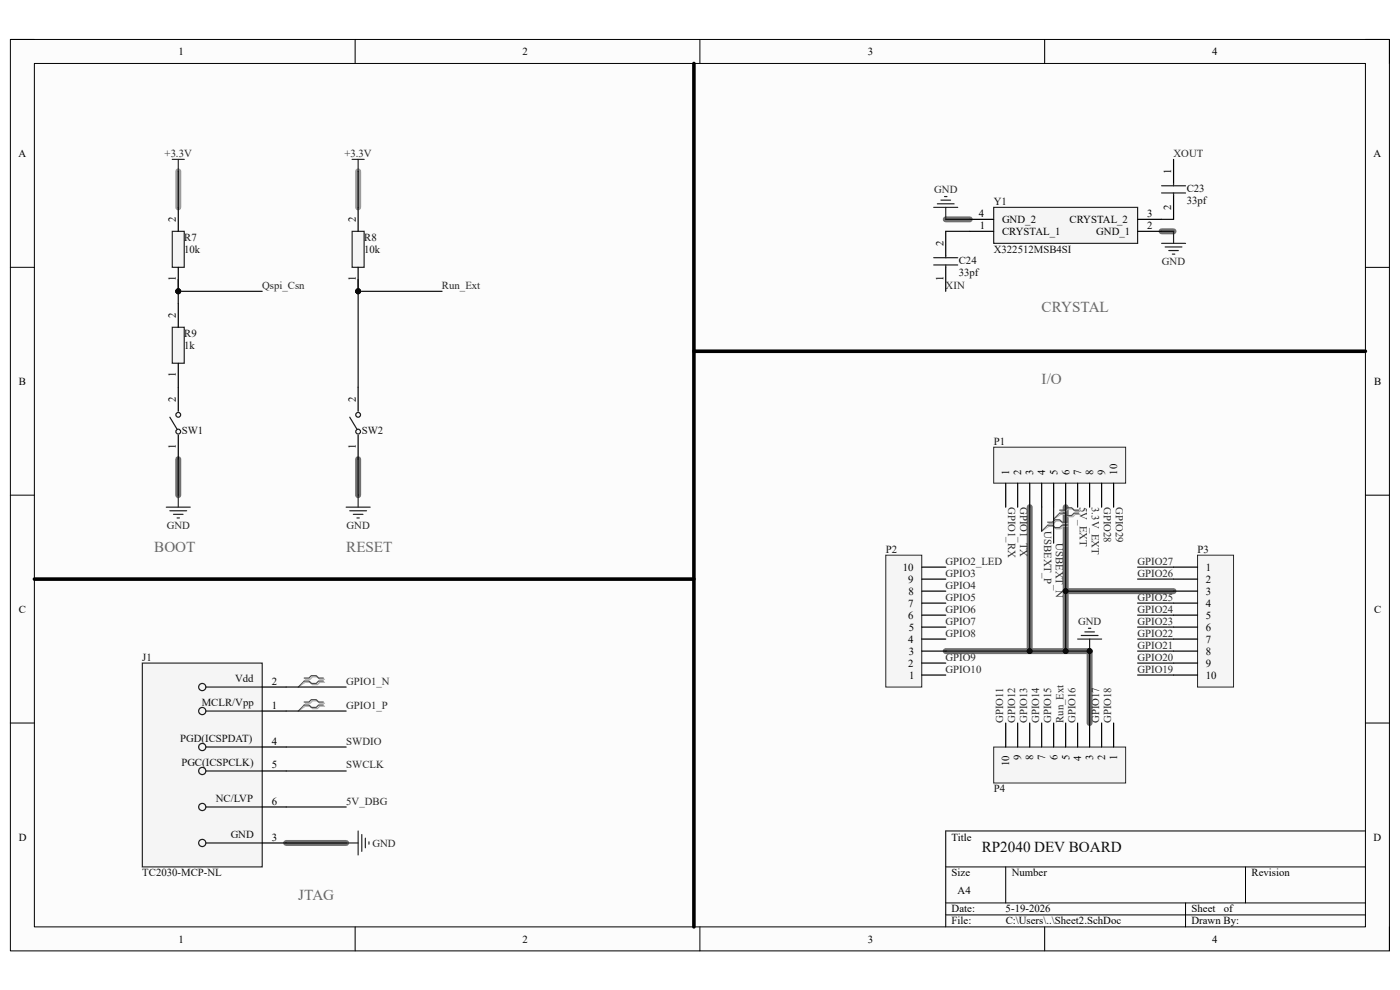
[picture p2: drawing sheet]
<svg xmlns="http://www.w3.org/2000/svg" width="297mm" height="210mm" viewBox="0 0 297 210" stroke-linecap="round" stroke-linejoin="round" font-family="sans-serif">
<path d="M2.2 8.4h292.6v193.3h-292.6z" fill-rule="evenodd" fill="#fcfcfc"/>
<path d="M2.2 8.4h292.6v193.3h-292.6z" fill="none" stroke="#000" stroke-width=".21"/>
<path d="M7.3 13.5h282.4v183.1h-282.4z" fill-rule="evenodd" fill="#fcfcfc"/>
<g fill="none" stroke="#000" stroke-width=".21">
<path d="M2.2 8.4h5.1M7.3 13.5h282.4v183.1h-282.4zM75.3 8.4v5.1M148.5 8.4v5.1M221.6 8.4v5.1M289.7 8.4h5.1v5.1M2.2 56.7h5.1M289.7 56.7h5.1M2.2 105h5.1M289.7 105.1h5.1M2.2 153.4h5.1M289.7 153.4h5.1"/>
<path d="M289.7 176.3h-89.1v20.3M75.3 196.6v5.1M148.5 196.6v5.1M200.6 183.9h89.1M200.6 191.5h89.1M200.6 194.1h89.1M213.4 183.9v7.6M221.6 196.6v5.1M251.5 191.5v5.1M264.2 183.9v7.6M294.8 196.6v5.1"/>
</g>
<path d="M200.6 46.5h5.1M246.4 49.1h2.6M37.8 97.4v7.6M76 97.4v7.6M218.5 107.6v30.5h-17.9M226.1 107.6v30.5h-7.6M226.1 138.1h5.1v15.3M226.1 125.4h22.9M60.7 178.8h12.7" fill="none" stroke="#707070" stroke-width="1.3"/>
<path d="M37.8 36.4v7.6M76 36.4v7.6" fill="none" stroke="#999" stroke-width="1.3"/>
<path d="M210.8 44h30.5v7.6h-30.5z" fill-rule="evenodd" fill="#f5f5f5"/>
<path d="M198.1 44h5.1M198.9 43.2h3.5M199.6 42.5h2.1M200.4 41.7h.5M200.6 44v2.5M210.8 44h30.5v7.6h-30.5zM246.4 51.6h5.1M247.2 52.4h3.6M248 53.1h2M248.7 53.9h.5M249 49.1v2.5" fill="none" stroke="#262626" stroke-width=".25"/>
<path d="M249 33.8v5.1M200.6 49.1v5.1M200.6 56.7v5.1M205.7 49.1h5.1M205.7 46.5h5.1M241.3 49.1h5.1M241.3 46.5h5.1M249 41.4v5.1M37.8 82.1v5.1M37.8 92.3v5.1" fill="none" stroke="#000" stroke-width=".25"/>
<g fill="none" stroke="#1c1c1c" stroke-width=".25">
<path d="M246.4 39.4h5.1M249 38.9v.5M198.1 56.2h5.1M198.1 54.7h5.1M200.6 54.2v.5M200.6 56.2v.5M246.4 40.9h5.1M249 40.9v.5M36 88.5l1.6 2.6"/>
<circle cx="37.8" cy="91.6" r=".51"/>
<circle cx="37.8" cy="88" r=".51"/>
</g>
<path d="M36.5 69.4h2.6v7.7h-2.6z" fill-rule="evenodd" fill="#f5f5f5"/>
<path d="M36.5 69.4h2.6v7.7h-2.6z" fill="none" stroke="#262626" stroke-width=".25"/>
<path d="M37.8 64.3v5.1M37.8 77.1v5" fill="none" stroke="#000" stroke-width=".25"/>
<circle cx="37.8" cy="61.8" r=".51" fill="#0e0e0e"/>
<circle cx="37.8" cy="61.8" r=".51" fill="none" stroke="#0e0e0e" stroke-width=".21"/>
<path d="M36.5 49.1h2.6v7.6h-2.6z" fill-rule="evenodd" fill="#f5f5f5"/>
<path d="M36.5 49.1h2.6v7.6h-2.6z" fill="none" stroke="#262626" stroke-width=".25"/>
<path d="M37.8 56.7v5.1" fill="none" stroke="#000" stroke-width=".25"/>
<circle cx="37.8" cy="61.8" r=".51" fill="#0e0e0e"/>
<circle cx="37.8" cy="61.8" r=".51" fill="none" stroke="#0e0e0e" stroke-width=".21"/>
<path d="M37.8 44v5.1M76 82.1v5.1M76 92.3v5.1" fill="none" stroke="#000" stroke-width=".25"/>
<path d="M36.5 33.8h2.6M37.8 33.8v2.6M35.3 107.6h5.1M36 108.4h3.6M36.8 109.1h2M37.6 109.9h.5M37.8 105v2.6" fill="none" stroke="#262626" stroke-width=".25"/>
<g fill="none" stroke="#1c1c1c" stroke-width=".25">
<path d="M74.2 88.5l1.5 2.6"/>
<circle cx="76" cy="88" r=".51"/>
<circle cx="76" cy="91.6" r=".51"/>
</g>
<circle cx="76" cy="61.8" r=".51" fill="#0e0e0e"/>
<circle cx="76" cy="61.8" r=".51" fill="none" stroke="#0e0e0e" stroke-width=".21"/>
<path d="M74.7 49.1h2.6v7.6h-2.6z" fill-rule="evenodd" fill="#f5f5f5"/>
<path d="M74.7 49.1h2.6v7.6h-2.6z" fill="none" stroke="#262626" stroke-width=".25"/>
<path d="M76 56.7v5.1" fill="none" stroke="#000" stroke-width=".25"/>
<circle cx="76" cy="61.8" r=".51" fill="#0e0e0e"/>
<circle cx="76" cy="61.8" r=".51" fill="none" stroke="#0e0e0e" stroke-width=".21"/>
<path d="M76 44v5.1" fill="none" stroke="#000" stroke-width=".25"/>
<path d="M74.7 33.8h2.6M76 33.8v2.6M73.4 107.6h5.1M74.2 108.4h3.6M75 109.1h2M75.7 109.9h.5M76 105v2.6" fill="none" stroke="#262626" stroke-width=".25"/>
<path d="M187.9 117.8h7.6v28h-7.6z" fill-rule="evenodd" fill="#f5f5f5"/>
<path d="M187.9 117.8h7.6v28h-7.6z" fill="none" stroke="#262626" stroke-width=".21"/>
<path d="M195.5 138.1h5.1M195.5 135.6h5.1M195.5 133h5.1M195.5 130.5h5.1M195.5 127.9h5.1M195.5 125.4h5.1M195.5 122.9h5.1M195.5 120.3h5.1M195.5 143.2h5.1M195.5 140.7h5.1" fill="none" stroke="#000" stroke-width=".25"/>
<path d="M210.8 94.9h28v7.6h-28z" fill-rule="evenodd" fill="#f5f5f5"/>
<path d="M210.8 94.9h28v7.6h-28z" fill="none" stroke="#262626" stroke-width=".21"/>
<path d="M213.4 102.5v5.1M215.9 102.5v5.1M218.5 102.5v5.1M221 102.5v5.1M223.5 102.5v5.1M226.1 102.5v5.1M228.6 102.5v5.1M231.2 102.5v5.1M233.7 102.5v5.1M236.3 102.5v5.1" fill="none" stroke="#000" stroke-width=".25"/>
<path d="M254.1 117.8h7.6v28h-7.6z" fill-rule="evenodd" fill="#f5f5f5"/>
<path d="M254.1 117.8h7.6v28h-7.6z" fill="none" stroke="#262626" stroke-width=".21"/>
<path d="M249 120.3h5.1M249 122.9h5.1M249 125.4h5.1M249 127.9h5.1M249 130.5h5.1M249 133h5.1M249 135.6h5.1M249 138.1h5.1M249 140.7h5.1M249 143.2h5.1" fill="none" stroke="#000" stroke-width=".25"/>
<path d="M210.8 158.5h28v7.6h-28z" fill-rule="evenodd" fill="#f5f5f5"/>
<path d="M210.8 158.5h28v7.6h-28z" fill="none" stroke="#262626" stroke-width=".21"/>
<path d="M213.4 153.4v5.1M215.9 153.4v5.1M218.5 153.4v5.1M221 153.4v5.1M223.5 153.4v5.1M226.1 153.4v5.1M228.6 153.4v5.1M231.2 153.4v5.1M233.7 153.4v5.1M236.3 153.4v5.1" fill="none" stroke="#000" stroke-width=".25"/>
<path d="M228.6 135.6h5.1M229.4 134.8h3.5M230.1 134h2.1M230.9 133.3h.5M231.2 135.6v2.5" fill="none" stroke="#262626" stroke-width=".25"/>
<circle cx="231.2" cy="138.1" r=".51" fill="#0e0e0e"/>
<circle cx="231.2" cy="138.1" r=".51" fill="none" stroke="#0e0e0e" stroke-width=".21"/>
<path d="M147.2 13.5v183.1M147.2 74.5h142.5M7.3 122.9h139.9" fill="none" stroke="#000" stroke-width=".76"/>
<path d="M30.2 140.7h25.4v43.2h-25.4z" fill-rule="evenodd" fill="#f5f5f5"/>
<path d="M30.2 140.7h25.4v43.2h-25.4zM73.4 178.8h2.6M76 176.3v5.1M76.8 177v3.6M77.5 177.8v2M78.3 178.6v.5" fill="none" stroke="#262626" stroke-width=".25"/>
<g fill="none" stroke="#1c1c1c" stroke-width=".25">
<path d="M43.7 145.7h11.9M43.7 150.8h11.9M43.7 158.5h11.9M43.7 163.6h11.9M43.7 171.2h11.9M43.7 178.8h11.9"/>
<circle cx="42.9" cy="158.5" r=".76"/>
<circle cx="42.9" cy="145.7" r=".76"/>
<circle cx="42.9" cy="150.8" r=".76"/>
<circle cx="42.9" cy="171.2" r=".76"/>
<circle cx="42.9" cy="163.6" r=".76"/>
<circle cx="42.9" cy="178.8" r=".76"/>
</g>
<path d="M55.6 150.8h5.1M55.6 145.7h5.1M55.6 158.5h5.1M55.6 178.8h5.1M55.6 163.6h5.1M55.6 171.2h5.1" fill="none" stroke="#000" stroke-width=".25"/>
<path d="M222.5 111h1l.5-.5h1.1l.5 .5h1M222.5 111.7h1l.5 .5h1.1l.5-.5h1M225.1 108.5h1l.5-.5h1l.5 .5h1M225.1 109.1h1l.5 .5h1l.5-.5h1M64.8 144.1h1l.5-.5h1l.5 .5h1.1M64.8 144.7h1l.5 .5h1l.5-.5h1.1M64.8 149.2h1l.5-.5h1l.5 .5h1.1M64.8 149.8h1l.5 .5h1l.5-.5h1.1" fill="none" stroke="#aeaeae" stroke-width=".25"/>
<path d="M222.5 111.7l-1.5 1M225.1 109.1l-1.6 1M64.8 144.7l-1.5 1M64.8 149.8l-1.5 1" fill="none" stroke="#aeaeae" stroke-width=".21"/>
<path d="M222.3 110.8h1l.5-.5h1l.5 .5h1M222.3 111.4h1l.5 .5h1l.5-.5h1M224.8 108.2h1l.5-.5h1.1l.5 .5h1M224.8 108.9h1l.5 .5h1.1l.5-.5h1M64.5 143.8h1l.6-.5h1l.5 .5h1M64.5 144.5h1l.6 .5h1l.5-.5h1M64.5 148.9h1l.6-.5h1l.5 .5h1M64.5 149.6h1l.6 .5h1l.5-.5h1" fill="none" stroke="#4c4c4c" stroke-width=".25"/>
<path d="M222.3 111.4l-1.3 1.3M224.8 108.9l-1.3 1.2M64.5 144.5l-1.2 1.2M64.5 149.6l-1.2 1.2" fill="none" stroke="#4c4c4c" stroke-width=".21"/>
<path d="M37.8 59.3v5M200.6 49.1h5.1M200.6 46.5h5.1M246.4 49.1h2.6M246.4 46.5h2.6" fill="none" stroke="#0e0e0e" stroke-width=".25"/>
<circle cx="37.8" cy="61.8" r=".51" fill="#0e0e0e"/>
<circle cx="37.8" cy="61.8" r=".51" fill="none" stroke="#0e0e0e" stroke-width=".21"/>
<path d="M37.8 61.8h17.8" fill="none" stroke="#0e0e0e" stroke-width=".25"/>
<circle cx="37.8" cy="61.8" r=".51" fill="#0e0e0e"/>
<circle cx="37.8" cy="61.8" r=".51" fill="none" stroke="#0e0e0e" stroke-width=".21"/>
<path d="M37.8 36.4v7.6M76 61.8h17.8M37.8 97.4v7.6" fill="none" stroke="#0e0e0e" stroke-width=".25"/>
<circle cx="76" cy="61.8" r=".51" fill="#0e0e0e"/>
<circle cx="76" cy="61.8" r=".51" fill="none" stroke="#0e0e0e" stroke-width=".21"/>
<path d="M76 36.4v7.6M76 59.3v22.8M76 97.4v7.6" fill="none" stroke="#0e0e0e" stroke-width=".25"/>
<circle cx="76" cy="61.8" r=".51" fill="#0e0e0e"/>
<circle cx="76" cy="61.8" r=".51" fill="none" stroke="#0e0e0e" stroke-width=".21"/>
<path d="M218.5 107.6v30.5h-17.9M221 107.6v5.1M223.5 107.6v7.6M241.3 120.3h7.7M241.3 122.9h7.7M241.3 127.9h7.7M241.3 130.5h7.7M241.3 133h7.7M241.3 135.6h7.7M241.3 138.1h7.7M241.3 143.2h7.7M241.3 140.7h7.7" fill="none" stroke="#0e0e0e" stroke-width=".25"/>
<circle cx="218.4" cy="138.1" r=".51" fill="#0e0e0e"/>
<circle cx="218.4" cy="138.1" r=".51" fill="none" stroke="#0e0e0e" stroke-width=".21"/>
<path d="M226.1 107.6v30.5h-7.6" fill="none" stroke="#0e0e0e" stroke-width=".25"/>
<circle cx="226.1" cy="125.4" r=".51" fill="#0e0e0e"/>
<circle cx="226.1" cy="125.4" r=".51" fill="none" stroke="#0e0e0e" stroke-width=".21"/>
<circle cx="226.1" cy="138.1" r=".51" fill="#0e0e0e"/>
<circle cx="226.1" cy="138.1" r=".51" fill="none" stroke="#0e0e0e" stroke-width=".21"/>
<circle cx="218.4" cy="138.1" r=".51" fill="#0e0e0e"/>
<circle cx="218.4" cy="138.1" r=".51" fill="none" stroke="#0e0e0e" stroke-width=".21"/>
<path d="M226.1 125.4h22.9" fill="none" stroke="#0e0e0e" stroke-width=".25"/>
<circle cx="226.1" cy="125.4" r=".51" fill="#0e0e0e"/>
<circle cx="226.1" cy="125.4" r=".51" fill="none" stroke="#0e0e0e" stroke-width=".21"/>
<path d="M226.1 138.1h5.1v15.3" fill="none" stroke="#0e0e0e" stroke-width=".25"/>
<circle cx="231.2" cy="138.1" r=".51" fill="#0e0e0e"/>
<circle cx="231.2" cy="138.1" r=".51" fill="none" stroke="#0e0e0e" stroke-width=".21"/>
<circle cx="226.1" cy="138.1" r=".51" fill="#0e0e0e"/>
<circle cx="226.1" cy="138.1" r=".51" fill="none" stroke="#0e0e0e" stroke-width=".21"/>
<path d="M60.7 145.7h12.7M60.7 150.8h12.7M60.7 158.5h12.7M60.7 163.6h12.7M60.7 171.2h12.7M60.7 178.8h12.7" fill="none" stroke="#0e0e0e" stroke-width=".25"/>
<g font-size="3.2" fill="#686868">
<text x="221" y="66.2">CRYSTAL</text>
<text x="221" y="81.4">I/O</text>
<text x="32.7" y="117.1">BOOT</text>
<text x="73.5" y="117.1">RESET</text>
<text x="63.2" y="190.8">JTAG</text>
</g>
<text font-size="3.2" fill="#0e0e0e" x="208.3" y="180.6">RP2040 DEV BOARD</text>
<g font-size="2.3">
<text x="37.9" y="11.7">1</text>
<text x="110.9" y="11.7">2</text>
<text x="184.1" y="11.7">3</text>
<text x="257.1" y="11.7">4</text>
<text x="3.9" y="33.3">A</text>
<text x="291.4" y="33.3">A</text>
<text x="248.5" y="36.9" transform="rotate(-90 248.5 36.9)">1</text>
<text x="37.3" y="47" transform="rotate(-90 37.3 47)">2</text>
<text x="75.5" y="47" transform="rotate(-90 75.5 47)">2</text>
<text x="207.7" y="46">4</text>
<text x="212.6" y="47.3">GND_2</text>
<text x="226.9" y="47.3">CRYSTAL_2</text>
<text x="243.4" y="46">3</text>
<text x="248.5" y="44.5" transform="rotate(-90 248.5 44.5)">2</text>
<text x="200.2" y="52.1" transform="rotate(-90 200.2 52.1)">2</text>
<text x="207.9" y="48.6">1</text>
<text x="212.6" y="49.8">CRYSTAL_1</text>
<text x="232.6" y="49.8">GND_1</text>
<text x="243.4" y="48.6">2</text>
<text x="37.3" y="59.6" transform="rotate(-90 37.3 59.6)">1</text>
<text x="75.5" y="59.6" transform="rotate(-90 75.5 59.6)">1</text>
<text x="200.2" y="59.6" transform="rotate(-90 200.2 59.6)">1</text>
<text x="37.3" y="67.4" transform="rotate(-90 37.3 67.4)">2</text>
<text x="4" y="81.6">B</text>
<text x="37.3" y="80" transform="rotate(-90 37.3 80)">1</text>
<text x="291.5" y="81.6">B</text>
<text x="37.3" y="85.2" transform="rotate(-90 37.3 85.2)">2</text>
<text x="75.5" y="85.2" transform="rotate(-90 75.5 85.2)">2</text>
<text x="37.3" y="95.2" transform="rotate(-90 37.3 95.2)">1</text>
<text x="75.5" y="95.2" transform="rotate(-90 75.5 95.2)">1</text>
<text x="214.1" y="100.7" transform="rotate(-90 214.1 100.7)">1</text>
<text x="216.7" y="100.7" transform="rotate(-90 216.7 100.7)">2</text>
<text x="219.2" y="100.7" transform="rotate(-90 219.2 100.7)">3</text>
<text x="221.7" y="100.7" transform="rotate(-90 221.7 100.7)">4</text>
<text x="224.3" y="100.7" transform="rotate(-90 224.3 100.7)">5</text>
<text x="226.9" y="100.7" transform="rotate(-90 226.9 100.7)">6</text>
<text x="229.4" y="100.7" transform="rotate(-90 229.4 100.7)">7</text>
<text x="231.9" y="100.7" transform="rotate(-90 231.9 100.7)">8</text>
<text x="234.5" y="100.7" transform="rotate(-90 234.5 100.7)">9</text>
<text x="237" y="100.7" transform="rotate(-90 237 100.7)">10</text>
<text x="191.6" y="121.1">10</text>
<text x="192.7" y="123.6">9</text>
<text x="255.8" y="121.1">1</text>
<text x="255.8" y="123.6">2</text>
<text x="4" y="130">C</text>
<text x="192.7" y="131.2">6</text>
<text x="192.7" y="128.7">7</text>
<text x="192.7" y="126.2">8</text>
<text x="255.8" y="126.2">3</text>
<text x="255.8" y="128.7">4</text>
<text x="255.8" y="131.2">5</text>
<text x="291.5" y="130">C</text>
<text x="192.7" y="136.3">4</text>
<text x="192.8" y="133.8">5</text>
<text x="255.8" y="133.8">6</text>
<text x="255.8" y="136.3">7</text>
<text x="192.7" y="141.4">2</text>
<text x="192.8" y="138.9">3</text>
<text x="192.9" y="144">1</text>
<text x="255.8" y="138.9">8</text>
<text x="255.8" y="141.4">9</text>
<text x="255.8" y="144">10</text>
<text x="57.7" y="145.2">2</text>
<text x="57.7" y="150.3">1</text>
<text x="57.7" y="157.9">4</text>
<text x="216.7" y="161.3" transform="rotate(-90 216.7 161.3)">9</text>
<text x="219.2" y="161.2" transform="rotate(-90 219.2 161.2)">8</text>
<text x="221.7" y="161.3" transform="rotate(-90 221.7 161.3)">7</text>
<text x="224.3" y="161.3" transform="rotate(-90 224.3 161.3)">6</text>
<text x="226.9" y="161.2" transform="rotate(-90 226.9 161.2)">5</text>
<text x="229.4" y="161.3" transform="rotate(-90 229.4 161.3)">4</text>
<text x="231.9" y="161.2" transform="rotate(-90 231.9 161.2)">3</text>
<text x="234.5" y="161.3" transform="rotate(-90 234.5 161.3)">2</text>
<text x="237" y="161.1" transform="rotate(-90 237 161.1)">1</text>
<text x="57.7" y="163">5</text>
<text x="214.1" y="162.5" transform="rotate(-90 214.1 162.5)">10</text>
<text x="57.7" y="170.7">6</text>
<text x="4" y="178.3">D</text>
<text x="57.7" y="178.3">3</text>
<text x="201.9" y="178.3">Title</text>
<text x="291.4" y="178.3">D</text>
<text x="201.9" y="185.9">Size</text>
<text x="214.6" y="185.9">Number</text>
<text x="265.5" y="185.9">Revision</text>
<text x="203.2" y="189.7">A4</text>
<text x="201.9" y="193.5">Date:</text>
<text x="201.9" y="196.1">File:</text>
<text x="213.3" y="193.5">5-19-2026</text>
<text x="213.4" y="196.1">C:\Users\..\Sheet2.SchDoc</text>
<text x="252.8" y="193.5">Sheet</text>
<text x="252.8" y="196.1">Drawn By:</text>
<text x="259.6" y="193.5">of</text>
<text x="37.9" y="199.9">1</text>
<text x="110.9" y="199.9">2</text>
<text x="184.1" y="199.9">3</text>
<text x="257.1" y="199.9">4</text>
</g>
<g font-size="2.3" fill="#262626">
<text x="34.9" y="33.3">+3.3V</text>
<text x="73.1" y="33.3">+3.3V</text>
<text x="249" y="33.3">XOUT</text>
<text x="198.2" y="40.9">GND</text>
<text x="246.5" y="56.2">GND</text>
<text x="55.6" y="61.3">Qspi_Csn</text>
<text x="93.8" y="61.3">Run_Ext</text>
<text x="200.6" y="61.3">XIN</text>
<text x="213.9" y="107.6" transform="rotate(90 213.9 107.6)">GPIO1_RX</text>
<text x="216.4" y="107.6" transform="rotate(90 216.4 107.6)">GPIO1_TX</text>
<text x="229.1" y="107.6" transform="rotate(90 229.1 107.6)">5V_EXT</text>
<text x="231.6" y="107.6" transform="rotate(90 231.6 107.6)">3.3V_EXT</text>
<text x="234.2" y="107.6" transform="rotate(90 234.2 107.6)">GPIO28</text>
<text x="236.7" y="107.6" transform="rotate(90 236.7 107.6)">GPIO29</text>
<text x="35.4" y="112.1">GND</text>
<text x="73.5" y="112.1">GND</text>
<text x="221.5" y="112.7" transform="rotate(90 221.5 112.7)">USBEXT_P</text>
<text x="200.6" y="119.8">GPIO2_LED</text>
<text x="224" y="115.2" transform="rotate(90 224 115.2)">USBEXT_N</text>
<text x="241.3" y="119.8">GPIO27</text>
<text x="200.6" y="122.3">GPIO3</text>
<text x="200.6" y="124.9">GPIO4</text>
<text x="241.3" y="122.3">GPIO26</text>
<text x="200.6" y="127.4">GPIO5</text>
<text x="200.6" y="130">GPIO6</text>
<text x="241.3" y="127.4">GPIO25</text>
<text x="241.3" y="130">GPIO24</text>
<text x="200.6" y="132.5">GPIO7</text>
<text x="200.6" y="135">GPIO8</text>
<text x="228.7" y="132.5">GND</text>
<text x="241.3" y="132.5">GPIO23</text>
<text x="241.3" y="135">GPIO22</text>
<text x="241.3" y="137.6">GPIO21</text>
<text x="200.6" y="140.1">GPIO9</text>
<text x="200.6" y="142.7">GPIO10</text>
<text x="241.3" y="142.7">GPIO19</text>
<text x="241.3" y="140.1">GPIO20</text>
<text x="73.4" y="145.2">GPIO1_N</text>
<text x="73.4" y="150.3">GPIO1_P</text>
<text x="212.9" y="153.4" transform="rotate(-90 212.9 153.4)">GPIO11</text>
<text x="215.4" y="153.4" transform="rotate(-90 215.4 153.4)">GPIO12</text>
<text x="217.9" y="153.4" transform="rotate(-90 217.9 153.4)">GPIO13</text>
<text x="220.5" y="153.4" transform="rotate(-90 220.5 153.4)">GPIO14</text>
<text x="223" y="153.4" transform="rotate(-90 223 153.4)">GPIO15</text>
<text x="225.6" y="153.4" transform="rotate(-90 225.6 153.4)">Run_Ext</text>
<text x="228.1" y="153.4" transform="rotate(-90 228.1 153.4)">GPIO16</text>
<text x="233.2" y="153.4" transform="rotate(-90 233.2 153.4)">GPIO17</text>
<text x="235.8" y="153.4" transform="rotate(-90 235.8 153.4)">GPIO18</text>
<text x="73.4" y="157.9">SWDIO</text>
<text x="73.4" y="163">SWCLK</text>
<text x="73.4" y="170.7">5V_DBG</text>
<text x="79" y="179.6">GND</text>
</g>
<g font-size="2.3" fill="#0e0e0e">
<text x="251.8" y="40.7">C23</text>
<text x="210.8" y="43.5">Y1</text>
<text x="251.8" y="43.2">33pf</text>
<text x="39.1" y="51.1">R7</text>
<text x="39.1" y="53.6">10k</text>
<text x="77.3" y="51.1">R8</text>
<text x="77.3" y="53.6">10k</text>
<text x="210.8" y="53.6">X322512MSB4SI</text>
<text x="203.4" y="55.9">C24</text>
<text x="203.4" y="58.5">33pf</text>
<text x="39.1" y="71.5">R9</text>
<text x="39.1" y="74">1k</text>
<text x="38.6" y="92.1">SW1</text>
<text x="76.8" y="92.1">SW2</text>
<text x="210.8" y="94.4">P1</text>
<text x="187.9" y="117.3">P2</text>
<text x="254" y="117.3">P3</text>
<text x="30.2" y="140.1">J1</text>
<text x="42.8" y="149.8">MCLR/Vpp</text>
<text x="49.9" y="144.7">Vdd</text>
<text x="38.2" y="157.4">PGD(ICSPDAT)</text>
<text x="38.5" y="162.5">PGC(ICSPCLK)</text>
<text x="45.8" y="170.2">NC/LVP</text>
<text x="210.8" y="168.1">P4</text>
<text x="48.9" y="177.8">GND</text>
<text x="30.2" y="185.9">TC2030-MCP-NL</text>
</g>
</svg>
